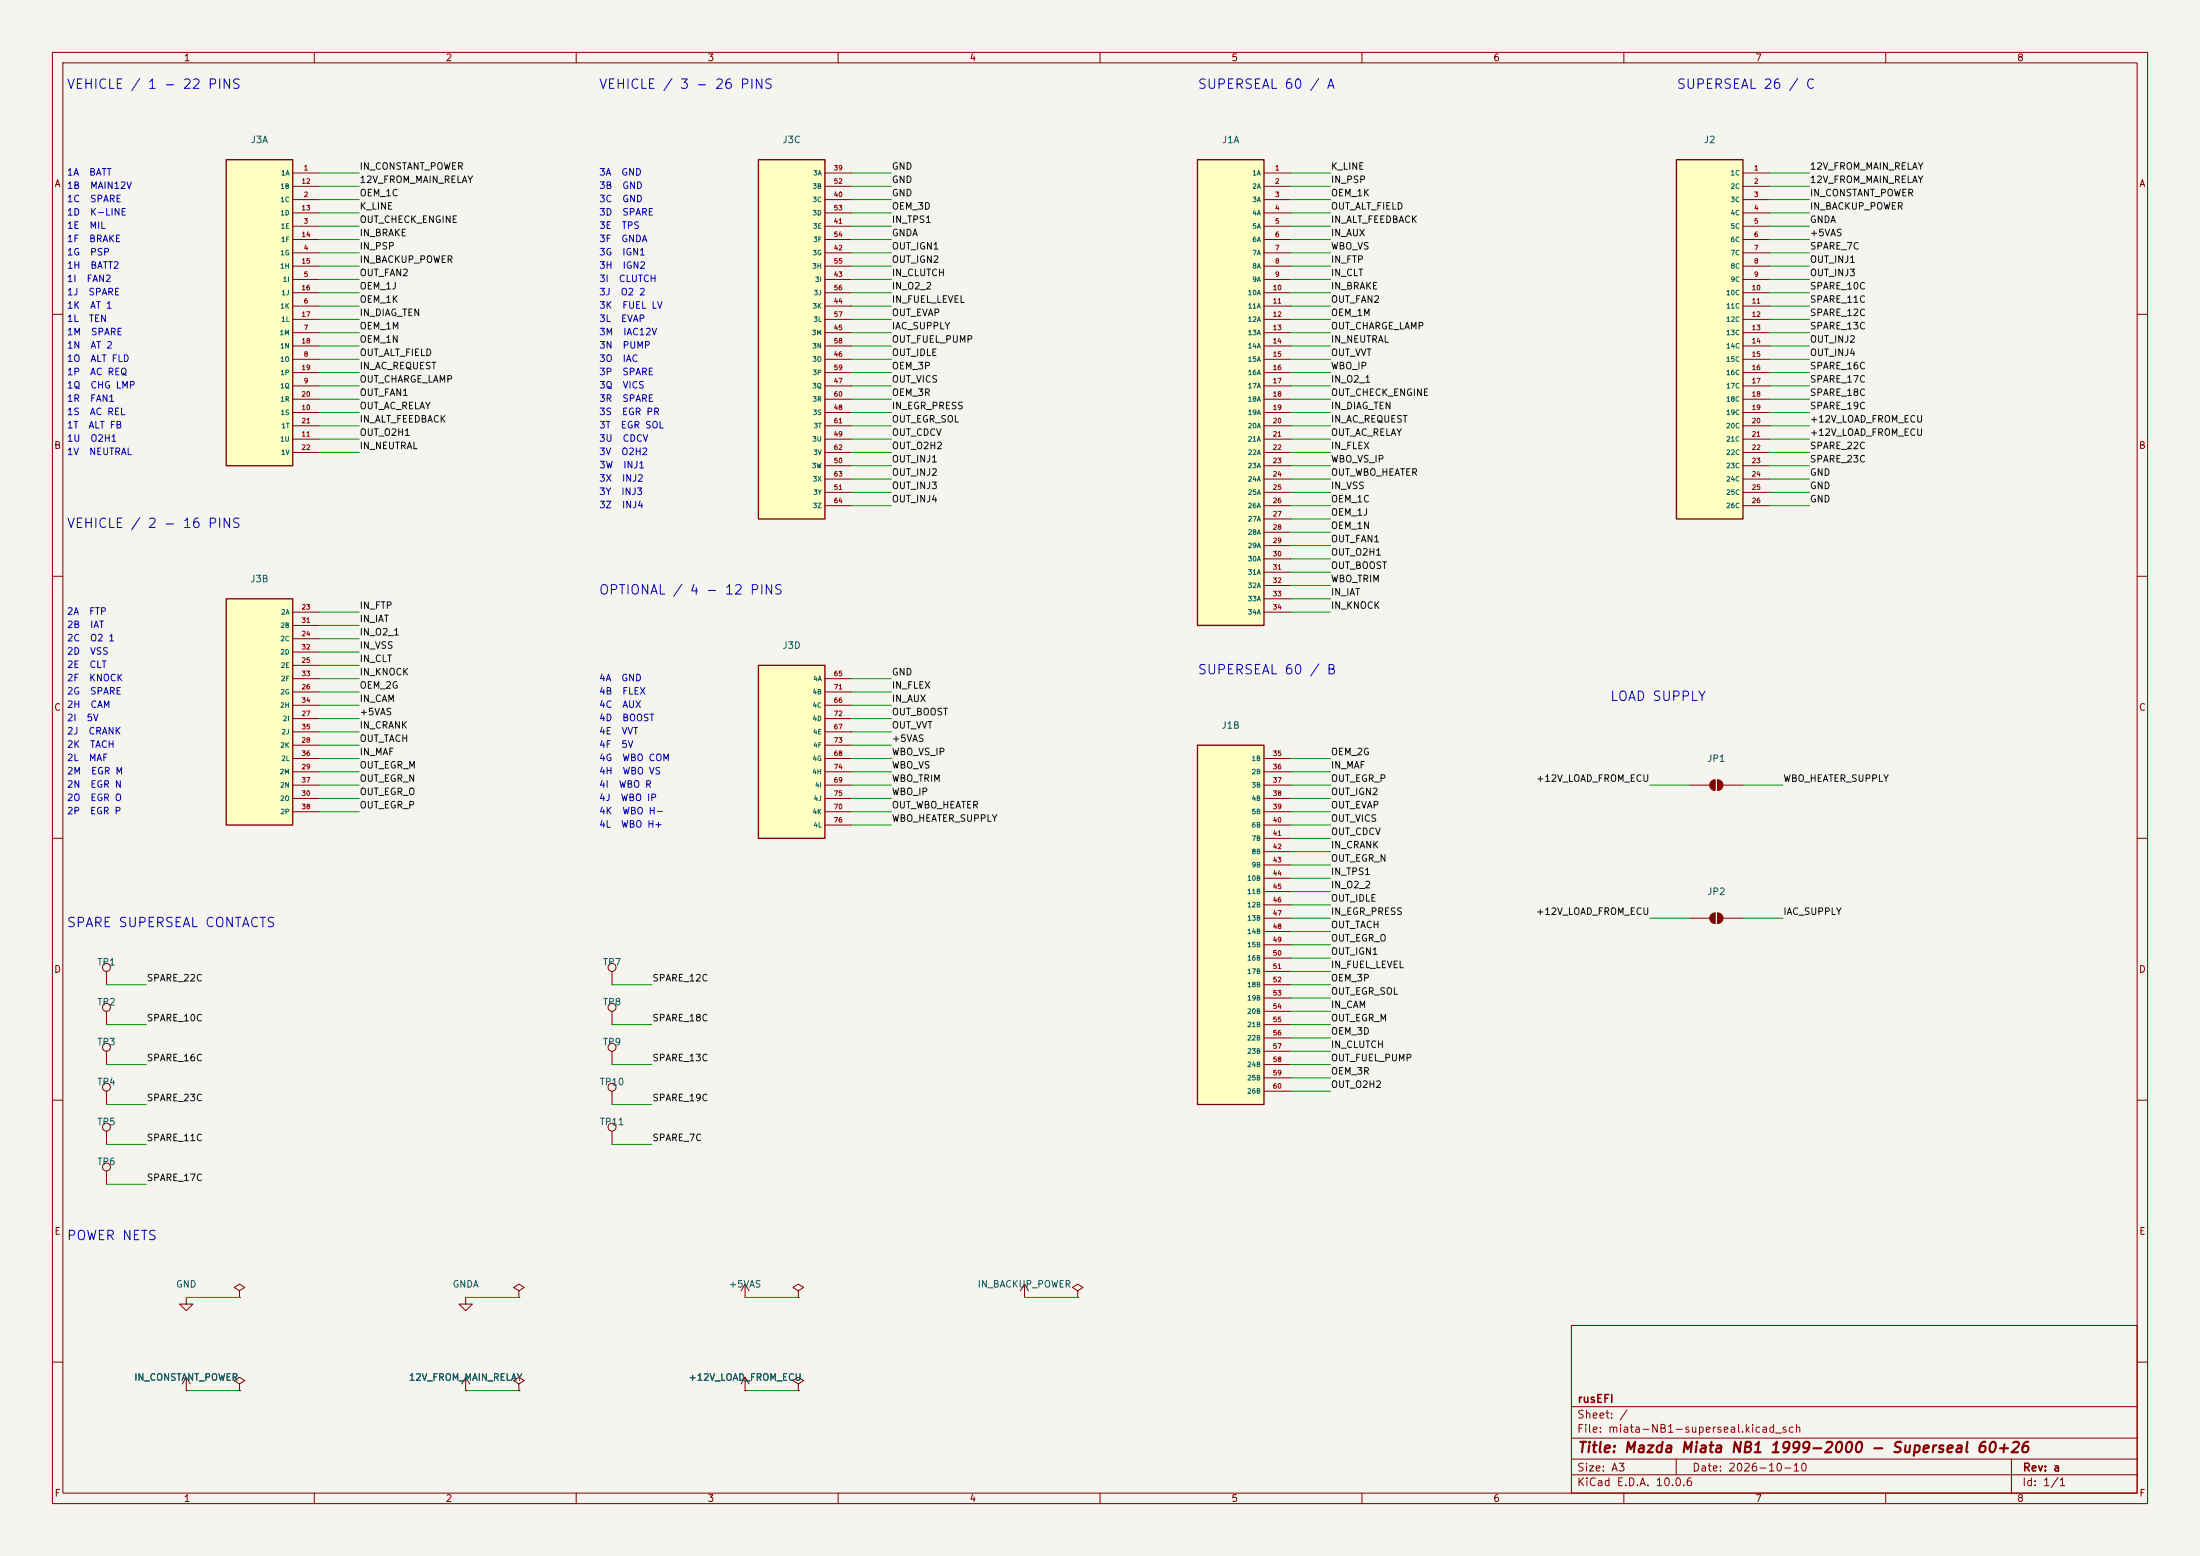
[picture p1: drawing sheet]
<svg xmlns="http://www.w3.org/2000/svg" width="420mm" height="297mm" viewBox="0 0 420 297" stroke-linecap="round" stroke-linejoin="round" font-family="sans-serif">
<path d="M0 0h420v297h-420z" fill="#f5f4ef" stroke="#f5f4ef" stroke-width=".19"/>
<g fill="none" stroke="#840000" stroke-width=".19">
<path d="M10 10h400v277h-400zM12 12h396v273h-396zM60 10v2M110 10v2M160 10v2M210 10v2M260 10v2M310 10v2M360 10v2M10 60h2M408 60h2M10 110h2"/>
<path d="M408 110h2M10 160h2M408 160h2M116.8 193v2.6M10 210h2M116.8 200.7v2.5M116.8 208.3v2.5M408 210h2M300 253h108v32h-108zM10 260h2M152.4 264.2l1-.7-1-.6-1 .6 1 .7v1.2M152.4 265.4h.1"/>
<path d="M300 278.5h108M300 274.5h108M300 268.5h108M320 278.5v3M384 278.5v6.5M408 260h2M60 285v2M110 285v2M160 285v2M210 285v2M260 285v2M300 281.5h108"/>
<path d="M310 285v2M360 285v2"/>
<circle cx="116.8" cy="199.9" r=".76"/>
<circle cx="116.8" cy="192.3" r=".76"/>
<circle cx="116.8" cy="207.5" r=".76"/>
</g>
<path d="M144.8 30.5h12.7v68.6h-12.7z" fill="#ffffc2"/>
<path d="M144.8 30.5h12.7v68.6h-12.7z" fill="none" stroke="#840000" stroke-width=".25"/>
<g fill="none" stroke="#840000" stroke-width=".19">
<path d="M157.5 33h5.1M157.5 38.1h5.1M157.5 35.6h5.1M157.5 43.2h5.1M157.5 48.3h5.1M157.5 53.3h5.1M157.5 58.4h5.1M157.5 40.6h5.1M157.5 45.7h5.1M157.5 50.8h5.1M157.5 55.9h5.1M157.5 63.5h5.1"/>
<path d="M157.5 68.6h5.1M157.5 73.7h5.1M157.5 78.7h5.1M157.5 61h5.1M157.5 66h5.1M157.5 71.1h5.1M157.5 76.2h5.1M157.5 83.8h5.1M157.5 88.9h5.1M157.5 94h5.1M157.5 81.3h5.1M157.5 86.4h5.1"/>
<path d="M157.5 91.4h5.1M157.5 96.5h5.1M88.9 247.6v1.3h1.3l-1.3 1.3-1.3-1.3h1.3M88.9 247.6h.1M99.1 246.4l1-.7-1-.6-1.1 .6 1.1 .7v1.2M99.1 247.6h.1"/>
</g>
<path d="M320 30.5h12.7v68.6h-12.7z" fill="#ffffc2"/>
<path d="M320 30.5h12.7v68.6h-12.7z" fill="none" stroke="#840000" stroke-width=".25"/>
<g fill="none" stroke="#840000" stroke-width=".19">
<path d="M332.7 33h5.1M332.7 35.6h5.1M332.7 38.1h5.1M332.7 40.6h5.1M332.7 43.2h5.1M332.7 45.7h5.1M332.7 48.3h5.1M332.7 50.8h5.1M332.7 53.3h5.1M332.7 55.9h5.1M332.7 58.4h5.1M332.7 61h5.1"/>
<path d="M332.7 63.5h5.1M332.7 66h5.1M332.7 68.6h5.1M332.7 71.1h5.1M332.7 73.7h5.1M332.7 76.2h5.1M332.7 78.7h5.1M332.7 81.3h5.1M332.7 83.8h5.1M332.7 86.4h5.1M332.7 88.9h5.1M332.7 91.4h5.1"/>
<path d="M332.7 94h5.1M332.7 96.5h5.1M322.6 175.3h3.8M327.4 174.2v2.1M327.9 174.2v2.1M328.9 175.3h3.8"/>
</g>
<g fill="#840000" stroke="#840000" stroke-width=".19">
<path d="M326.7 174.5l.7-.3v2.1a1.02 1.02 0 0 1-.9-.7 1.02 1.02 0 0 1 .2-1.1z"/>
<path d="M327.9 174.2a1.02 1.02 0 0 1 1 1.1 1.02 1.02 0 0 1-1 1z"/>
</g>
<path d="M228.6 142.2h12.7v68.6h-12.7z" fill="#ffffc2"/>
<path d="M228.6 142.2h12.7v68.6h-12.7z" fill="none" stroke="#840000" stroke-width=".25"/>
<g fill="none" stroke="#840000" stroke-width=".19">
<path d="M241.3 144.8h5.1M241.3 147.3h5.1M241.3 149.9h5.1M241.3 152.4h5.1M241.3 154.9h5.1M241.3 157.5h5.1M241.3 160h5.1M241.3 162.6h5.1M241.3 165.1h5.1M241.3 167.6h5.1M241.3 170.2h5.1M241.3 172.7h5.1"/>
<path d="M241.3 175.3h5.1M241.3 177.8h5.1M116.8 185.4v2.6M241.3 180.3h5.1M241.3 182.9h5.1M241.3 185.4h5.1M241.3 188h5.1M241.3 190.5h5.1M241.3 193h5.1M241.3 195.6h5.1M241.3 198.1h5.1M241.3 200.7h5.1"/>
<path d="M241.3 203.2h5.1M241.3 205.7h5.1M241.3 208.3h5.1M142.2 247.6h.1M142.2 245.1l-.7 1.3M142.2 245.1l.8 1.3M142.2 245.1v2.5"/>
<circle cx="116.8" cy="184.7" r=".76"/>
</g>
<path d="M43.2 114.3h12.7v43.2h-12.7z" fill="#ffffc2"/>
<path d="M43.2 114.3h12.7v43.2h-12.7z" fill="none" stroke="#840000" stroke-width=".25"/>
<g fill="none" stroke="#840000" stroke-width=".19">
<path d="M55.9 116.8h5.1M55.9 119.4h5.1M55.9 121.9h5.1M55.9 127h5.1M55.9 132.1h5.1M55.9 137.2h5.1M55.9 124.5h5.1M55.9 129.5h5.1M55.9 134.6h5.1M55.9 139.7h5.1M55.9 142.2h5.1M55.9 147.3h5.1"/>
<path d="M55.9 152.4h5.1M55.9 144.8h5.1M55.9 149.9h5.1M55.9 154.9h5.1"/>
</g>
<path d="M228.6 30.5h12.7v88.9h-12.7z" fill="#ffffc2"/>
<path d="M228.6 30.5h12.7v88.9h-12.7z" fill="none" stroke="#840000" stroke-width=".25"/>
<g fill="none" stroke="#840000" stroke-width=".19">
<path d="M241.3 33h5.1M241.3 35.6h5.1M241.3 38.1h5.1M241.3 40.6h5.1M241.3 43.2h5.1M241.3 45.7h5.1M241.3 48.3h5.1M241.3 50.8h5.1M241.3 53.3h5.1M241.3 55.9h5.1M241.3 58.4h5.1M241.3 61h5.1"/>
<path d="M241.3 63.5h5.1M241.3 66h5.1M241.3 68.6h5.1M241.3 71.1h5.1M241.3 73.7h5.1M241.3 76.2h5.1M241.3 78.7h5.1M241.3 81.3h5.1M241.3 83.8h5.1M241.3 86.4h5.1M241.3 88.9h5.1M241.3 91.4h5.1"/>
<path d="M241.3 94h5.1M241.3 96.5h5.1M241.3 99.1h5.1M241.3 101.6h5.1M241.3 104.1h5.1M241.3 106.7h5.1M241.3 109.2h5.1M241.3 111.8h5.1M241.3 114.3h5.1M241.3 116.8h5.1M20.3 185.4v2.6M20.3 223.5v2.6"/>
<path d="M35.6 247.6v1.3h1.2l-1.2 1.3-1.3-1.3h1.3M35.6 247.6h.1M45.7 246.4l1-.7-1-.6-1 .6 1 .7v1.2M45.7 247.6h.1M152.4 246.4l1-.7-1-.6-1 .6 1 .7v1.2M152.4 247.6h.1M195.6 247.6h.1M195.6 245.1l-.8 1.3M195.6 245.1l.7 1.3M195.6 245.1v2.5M205.7 246.4l1.1-.7-1.1-.6-1 .6 1 .7v1.2M205.7 247.6h.1"/>
<path d="M35.6 265.4h.1M35.6 262.9l-.8 1.3M35.6 262.9l.7 1.3M35.6 262.9v2.5M45.7 264.2l1-.7-1-.6-1 .6 1 .7v1.2M45.7 265.4h.1M88.9 265.4h.1M88.9 262.9l-.8 1.3M88.9 262.9l.8 1.3M88.9 262.9v2.5M99.1 264.2l1-.7-1-.6-1.1 .6 1.1 .7v1.2M99.1 265.4h.1"/>
<path d="M142.2 265.4h.1M142.2 262.9l-.7 1.3M142.2 262.9l.8 1.3M142.2 262.9v2.5"/>
<circle cx="20.3" cy="184.7" r=".76"/>
<circle cx="20.3" cy="222.8" r=".76"/>
</g>
<path d="M144.8 127h12.7v33h-12.7z" fill="#ffffc2"/>
<path d="M144.8 127h12.7v33h-12.7z" fill="none" stroke="#840000" stroke-width=".25"/>
<g fill="none" stroke="#840000" stroke-width=".19">
<path d="M157.5 129.5h5.1M157.5 134.6h5.1M157.5 139.7h5.1M157.5 132.1h5.1M157.5 137.2h5.1M157.5 144.8h5.1M157.5 149.9h5.1M157.5 154.9h5.1M157.5 142.2h5.1M157.5 147.3h5.1M157.5 152.4h5.1M157.5 157.5h5.1"/>
<path d="M322.6 149.9h3.8M327.4 148.8v2.1M327.9 148.8v2.1M328.9 149.9h3.8"/>
</g>
<g fill="#840000" stroke="#840000" stroke-width=".19">
<path d="M326.7 149.1l.7-.3v2.1a1.02 1.02 0 0 1-.9-.7 1.02 1.02 0 0 1 .2-1.1z"/>
<path d="M327.9 148.8a1.02 1.02 0 0 1 1 1.1 1.02 1.02 0 0 1-1 1z"/>
</g>
<path d="M43.2 30.5h12.7v58.4h-12.7z" fill="#ffffc2"/>
<path d="M43.2 30.5h12.7v58.4h-12.7z" fill="none" stroke="#840000" stroke-width=".25"/>
<g fill="none" stroke="#840000" stroke-width=".19">
<path d="M55.9 33h5.1M55.9 38.1h5.1M55.9 35.6h5.1M55.9 43.2h5.1M55.9 48.3h5.1M55.9 53.3h5.1M55.9 58.4h5.1M55.9 40.6h5.1M55.9 45.7h5.1M55.9 50.8h5.1M55.9 55.9h5.1M55.9 63.5h5.1"/>
<path d="M55.9 68.6h5.1M55.9 73.7h5.1M55.9 78.7h5.1M55.9 61h5.1M55.9 66h5.1M55.9 71.1h5.1M55.9 76.2h5.1M55.9 83.8h5.1M55.9 81.3h5.1M55.9 86.4h5.1M20.3 193v2.6M20.3 200.7v2.5"/>
<path d="M20.3 208.3v2.5M20.3 215.9v2.5M116.8 215.9v2.5M35.6 265.4h.1M45.7 265.4h.1M88.9 265.4h.1M99.1 265.4h.1M142.2 265.4h.1M152.4 265.4h.1"/>
<circle cx="20.3" cy="192.3" r=".76"/>
<circle cx="20.3" cy="199.9" r=".76"/>
<circle cx="20.3" cy="215.1" r=".76"/>
<circle cx="20.3" cy="207.5" r=".76"/>
<circle cx="116.8" cy="215.1" r=".76"/>
</g>
<g fill="none" stroke="#009600" stroke-width=".19">
<path d="M61 38.1h7.6M61 33h7.6M61 35.6h7.6M162.6 38.1h7.6M162.6 33h7.6M162.6 35.6h7.6M246.4 38.1h7.6M246.4 33h7.6M246.4 35.6h7.6M337.8 38.1h7.6M337.8 33h7.6M337.8 35.6h7.6"/>
<path d="M61 53.3h7.6M61 55.9h7.6M61 58.4h7.6M61 40.6h7.6M61 43.2h7.6M61 45.7h7.6M61 48.3h7.6M61 50.8h7.6M162.6 53.3h7.6M162.6 55.9h7.6M162.6 58.4h7.6M162.6 40.6h7.6"/>
<path d="M162.6 43.2h7.6M162.6 45.7h7.6M162.6 48.3h7.6M162.6 50.8h7.6M246.4 53.3h7.6M246.4 55.9h7.6M246.4 58.4h7.6M246.4 40.6h7.6M246.4 43.2h7.6M246.4 45.7h7.6M246.4 48.3h7.6M246.4 50.8h7.6"/>
<path d="M337.8 53.3h7.6M337.8 55.9h7.6M337.8 58.4h7.6M337.8 40.6h7.6M337.8 43.2h7.6M337.8 45.7h7.6M337.8 48.3h7.6M337.8 50.8h7.6M61 61h7.6M61 63.5h7.6M61 66h7.6M61 68.6h7.6"/>
<path d="M61 71.1h7.6M61 73.7h7.6M61 76.2h7.6M61 78.7h7.6M162.6 61h7.6M162.6 63.5h7.6M162.6 66h7.6M162.6 68.6h7.6M162.6 71.1h7.6M162.6 73.7h7.6M162.6 76.2h7.6M162.6 78.7h7.6"/>
<path d="M246.4 61h7.6M246.4 63.5h7.6M246.4 66h7.6M246.4 68.6h7.6M246.4 71.1h7.6M246.4 73.7h7.6M246.4 76.2h7.6M246.4 78.7h7.6M337.8 61h7.6M337.8 63.5h7.6M337.8 66h7.6M337.8 68.6h7.6"/>
<path d="M337.8 71.1h7.6M337.8 73.7h7.6M337.8 76.2h7.6M337.8 78.7h7.6M61 81.3h7.6M61 83.8h7.6M61 86.4h7.6M162.6 81.3h7.6M162.6 83.8h7.6M162.6 86.4h7.6M162.6 96.5h7.6M162.6 94h7.6"/>
<path d="M162.6 91.4h7.6M162.6 88.9h7.6M246.4 81.3h7.6M246.4 83.8h7.6M246.4 86.4h7.6M246.4 99.1h7.6M246.4 96.5h7.6M246.4 94h7.6M246.4 91.4h7.6M246.4 88.9h7.6M337.8 81.3h7.6M337.8 83.8h7.6"/>
<path d="M337.8 86.4h7.6M337.8 96.5h7.6M337.8 94h7.6M337.8 91.4h7.6M337.8 88.9h7.6M61 116.8h7.6M61 119.4h7.6M246.4 104.1h7.6M246.4 101.6h7.6M246.4 116.8h7.6M246.4 114.3h7.6M246.4 111.8h7.6"/>
<path d="M246.4 109.2h7.6M246.4 106.7h7.6M61 129.5h7.6M61 139.7h7.6M61 137.2h7.6M61 134.6h7.6M61 132.1h7.6M61 124.5h7.6M61 121.9h7.6M61 127h7.6M162.6 129.5h7.6M162.6 139.7h7.6"/>
<path d="M162.6 137.2h7.6M162.6 134.6h7.6M162.6 132.1h7.6M61 152.4h7.6M61 154.9h7.6M61 149.9h7.6M61 142.2h7.6M61 144.8h7.6M61 147.3h7.6M162.6 157.5h7.6M162.6 152.4h7.6M162.6 154.9h7.6"/>
<path d="M162.6 149.9h7.6M162.6 142.2h7.6M162.6 144.8h7.6M162.6 147.3h7.6M246.4 157.5h7.6M246.4 152.4h7.6M246.4 154.9h7.6M246.4 149.9h7.6M246.4 144.8h7.6M246.4 147.3h7.6M315 149.9h7.6M332.7 149.9h7.7"/>
<path d="M246.4 175.3h7.6M246.4 170.2h7.6M246.4 167.6h7.6M246.4 165.1h7.6M246.4 160h7.6M246.4 177.8h7.6M246.4 172.7h7.6M246.4 162.6h7.6M315 175.3h7.6M332.7 175.3h7.7M20.3 195.6h7.6M20.3 188h7.6"/>
<path d="M116.8 195.6h7.7M116.8 188h7.7M246.4 195.6h7.6M246.4 193h7.6M246.4 198.1h7.6M246.4 180.3h7.6M246.4 188h7.6M246.4 182.9h7.6M246.4 185.4h7.6M246.4 190.5h7.6M20.3 203.2h7.6M20.3 210.8h7.6"/>
<path d="M20.3 218.4h7.6M116.8 203.2h7.7M116.8 210.8h7.7M116.8 218.4h7.7M246.4 203.2h7.6M246.4 200.7h7.6M246.4 205.7h7.6M246.4 208.3h7.6M20.3 226.1h7.6M35.6 247.6h10.1M88.9 247.6h10.2M142.2 247.6h10.2"/>
<path d="M195.6 247.6h10.1M35.6 265.4h10.1M88.9 265.4h10.2M142.2 265.4h10.2"/>
</g>
<text font-size="2" fill="#840000" x="301" y="277.8">Title: Mazda Miata NB1 1999-2000 - Superseal 60+26</text>
<g font-size="1.8" fill="#0000c2">
<text x="12.6" y="17.4">VEHICLE / 1 - 22 PINS</text>
<text x="114.2" y="17.4">VEHICLE / 3 - 26 PINS</text>
<text x="228.5" y="17.4">SUPERSEAL 60 / A</text>
<text x="320" y="17.4">SUPERSEAL 26 / C</text>
<text x="12.6" y="101.2">VEHICLE / 2 - 16 PINS</text>
<text x="114.2" y="113.9">OPTIONAL / 4 - 12 PINS</text>
<text x="228.5" y="129.2">SUPERSEAL 60 / B</text>
<text x="307.3" y="134.3">LOAD SUPPLY</text>
<text x="12.6" y="177.4">SPARE SUPERSEAL CONTACTS</text>
<text x="12.6" y="237.2">POWER NETS</text>
</g>
<g font-size="1.5" fill="#840000">
<text x="301" y="268.1">rusEFI</text>
<text x="300.9" y="273.8">File: miata-NB1-superseal.kicad_sch</text>
<text x="300.9" y="271.1">Sheet: /</text>
<text x="300.9" y="281.2">Size: A3</text>
<text x="322.9" y="281.2">Date: 2026-10-10</text>
<text x="386" y="281.2">Rev: a</text>
<text x="300.9" y="284">KiCad E.D.A. 10.0.6</text>
<text x="385.9" y="284">Id: 1/1</text>
</g>
<g font-size="1.3" fill="#840000">
<text x="35" y="12">1</text>
<text x="85" y="12">2</text>
<text x="135" y="12">3</text>
<text x="185" y="12">4</text>
<text x="235" y="12">5</text>
<text x="285" y="12">6</text>
<text x="335" y="12">7</text>
<text x="385" y="12">8</text>
<text x="10.3" y="36">A</text>
<text x="408.3" y="36">A</text>
<text x="10.2" y="86">B</text>
<text x="408.2" y="86">B</text>
<text x="10.2" y="136">C</text>
<text x="408.2" y="136">C</text>
<text x="10.2" y="186">D</text>
<text x="408.2" y="186">D</text>
<text x="10.3" y="236">E</text>
<text x="408.3" y="236">E</text>
<text x="10.3" y="286">F</text>
<text x="35" y="287">1</text>
<text x="85" y="287">2</text>
<text x="135" y="287">3</text>
<text x="185" y="287">4</text>
<text x="235" y="287">5</text>
<text x="285" y="287">6</text>
<text x="335" y="287">7</text>
<text x="385" y="287">8</text>
<text x="408.3" y="286">F</text>
</g>
<g font-size="1.3" fill="#006464">
<text x="47.8" y="27.6">J3A</text>
<text x="149.3" y="27.6">J3C</text>
<text x="233.2" y="27.6">J1A</text>
<text x="325.2" y="27.6">J2</text>
<text x="47.7" y="111.5">J3B</text>
<text x="149.3" y="124.2">J3D</text>
<text x="233.1" y="139.4">J1B</text>
<text x="325.8" y="145.7">JP1</text>
<text x="325.8" y="171.1">JP2</text>
<text x="18.5" y="184.6">TP1</text>
<text x="115" y="184.6">TP7</text>
<text x="18.5" y="192.2">TP2</text>
<text x="115" y="192.2">TP8</text>
<text x="18.5" y="199.8">TP3</text>
<text x="115" y="199.8">TP9</text>
<text x="18.5" y="207.5">TP4</text>
<text x="114.4" y="207.5">TP10</text>
<text x="18.5" y="215.1">TP5</text>
<text x="114.4" y="215.1">TP11</text>
<text x="18.5" y="222.7">TP6</text>
<text x="33.5" y="246.1">GND</text>
<text x="86.3" y="246.1">GNDA</text>
<text x="139" y="246.1">+5VAS</text>
<text x="186.5" y="246.1">IN_BACKUP_POWER</text>
<text x="25.5" y="263.9">IN_CONSTANT_POWER</text>
<text x="77.9" y="263.9">12V_FROM_MAIN_RELAY</text>
<text x="131.3" y="263.9">+12V_LOAD_FROM_ECU</text>
</g>
<g font-size="1.3" fill="#0000c2">
<text x="12.7" y="33.8">1A</text>
<text x="16.9" y="33.8">BATT</text>
<text x="114.3" y="33.8">3A</text>
<text x="118.5" y="33.8">GND</text>
<text x="12.7" y="36.4">1B</text>
<text x="12.7" y="38.9">1C</text>
<text x="12.7" y="41.4">1D</text>
<text x="17.1" y="36.4">MAIN12V</text>
<text x="17.1" y="38.9">SPARE</text>
<text x="17.1" y="41.4">K-LINE</text>
<text x="114.3" y="36.4">3B</text>
<text x="114.3" y="38.9">3C</text>
<text x="114.3" y="41.4">3D</text>
<text x="118.7" y="36.4">GND</text>
<text x="118.7" y="38.9">GND</text>
<text x="118.7" y="41.4">SPARE</text>
<text x="12.7" y="44">1E</text>
<text x="12.7" y="46.5">1F</text>
<text x="16.9" y="46.5">BRAKE</text>
<text x="17" y="44">MIL</text>
<text x="114.3" y="44">3E</text>
<text x="114.3" y="46.5">3F</text>
<text x="118.5" y="46.5">GNDA</text>
<text x="118.6" y="44">TPS</text>
<text x="12.7" y="49.1">1G</text>
<text x="12.7" y="51.6">1H</text>
<text x="17.1" y="49.1">PSP</text>
<text x="17.1" y="51.6">BATT2</text>
<text x="114.3" y="49.1">3G</text>
<text x="114.3" y="51.6">3H</text>
<text x="118.7" y="49.1">IGN1</text>
<text x="118.7" y="51.6">IGN2</text>
<text x="12.7" y="54.1">1I</text>
<text x="12.7" y="56.7">1J</text>
<text x="12.7" y="59.2">1K</text>
<text x="16.4" y="54.1">FAN2</text>
<text x="16.8" y="56.7">SPARE</text>
<text x="17.1" y="59.2">AT 1</text>
<text x="114.3" y="54.1">3I</text>
<text x="114.3" y="56.7">3J</text>
<text x="114.3" y="59.2">3K</text>
<text x="118" y="54.1">CLUTCH</text>
<text x="118.4" y="56.7">O2 2</text>
<text x="118.7" y="59.2">FUEL LV</text>
<text x="12.7" y="61.8">1L</text>
<text x="12.7" y="64.3">1M</text>
<text x="16.8" y="61.8">TEN</text>
<text x="17.3" y="64.3">SPARE</text>
<text x="114.3" y="61.8">3L</text>
<text x="114.3" y="64.3">3M</text>
<text x="118.4" y="61.8">EVAP</text>
<text x="118.9" y="64.3">IAC12V</text>
<text x="12.7" y="66.8">1N</text>
<text x="12.7" y="69.4">1O</text>
<text x="12.7" y="71.9">1P</text>
<text x="17.1" y="71.9">AC REQ</text>
<text x="17.1" y="66.8">AT 2</text>
<text x="17.1" y="69.4">ALT FLD</text>
<text x="114.3" y="66.8">3N</text>
<text x="114.3" y="69.4">3O</text>
<text x="114.3" y="71.9">3P</text>
<text x="118.7" y="71.9">SPARE</text>
<text x="118.7" y="66.8">PUMP</text>
<text x="118.7" y="69.4">IAC</text>
<text x="12.7" y="74.5">1Q</text>
<text x="12.7" y="77">1R</text>
<text x="17.1" y="77">FAN1</text>
<text x="17.1" y="74.5">CHG LMP</text>
<text x="114.3" y="74.5">3Q</text>
<text x="114.3" y="77">3R</text>
<text x="118.7" y="77">SPARE</text>
<text x="118.7" y="74.5">VICS</text>
<text x="12.7" y="79.5">1S</text>
<text x="12.7" y="82.1">1T</text>
<text x="16.8" y="82.1">ALT FB</text>
<text x="17" y="79.5">AC REL</text>
<text x="114.3" y="79.5">3S</text>
<text x="114.3" y="82.1">3T</text>
<text x="118.4" y="82.1">EGR SOL</text>
<text x="118.6" y="79.5">EGR PR</text>
<text x="12.7" y="84.6">1U</text>
<text x="12.7" y="87.2">1V</text>
<text x="16.9" y="87.2">NEUTRAL</text>
<text x="17.1" y="84.6">O2H1</text>
<text x="114.3" y="84.6">3U</text>
<text x="114.3" y="87.2">3V</text>
<text x="114.3" y="89.7">3W</text>
<text x="118.5" y="87.2">O2H2</text>
<text x="118.7" y="84.6">CDCV</text>
<text x="118.9" y="89.7">INJ1</text>
<text x="114.3" y="92.2">3X</text>
<text x="114.3" y="94.8">3Y</text>
<text x="118.5" y="94.8">INJ3</text>
<text x="118.6" y="92.2">INJ2</text>
<text x="114.3" y="97.3">3Z</text>
<text x="118.6" y="97.3">INJ4</text>
<text x="12.7" y="117.6">2A</text>
<text x="16.9" y="117.6">FTP</text>
<text x="12.7" y="120.2">2B</text>
<text x="12.7" y="122.7">2C</text>
<text x="12.7" y="125.3">2D</text>
<text x="17.1" y="120.2">IAT</text>
<text x="17.1" y="122.7">O2 1</text>
<text x="17.1" y="125.3">VSS</text>
<text x="12.7" y="127.8">2E</text>
<text x="12.7" y="130.3">2F</text>
<text x="16.9" y="130.3">KNOCK</text>
<text x="17" y="127.8">CLT</text>
<text x="114.3" y="130.3">4A</text>
<text x="118.5" y="130.3">GND</text>
<text x="12.7" y="132.9">2G</text>
<text x="12.7" y="135.4">2H</text>
<text x="12.7" y="138">2I</text>
<text x="16.4" y="138">5V</text>
<text x="17.1" y="132.9">SPARE</text>
<text x="17.1" y="135.4">CAM</text>
<text x="114.3" y="135.4">4C</text>
<text x="114.3" y="138">4D</text>
<text x="114.3" y="132.9">4B</text>
<text x="118.7" y="135.4">AUX</text>
<text x="118.7" y="138">BOOST</text>
<text x="118.7" y="132.9">FLEX</text>
<text x="12.7" y="140.5">2J</text>
<text x="12.7" y="143">2K</text>
<text x="16.8" y="140.5">CRANK</text>
<text x="17.1" y="143">TACH</text>
<text x="114.3" y="140.5">4E</text>
<text x="114.3" y="143">4F</text>
<text x="118.5" y="143">5V</text>
<text x="118.6" y="140.5">VVT</text>
<text x="12.7" y="145.6">2L</text>
<text x="12.7" y="148.1">2M</text>
<text x="16.8" y="145.6">MAF</text>
<text x="17.3" y="148.1">EGR M</text>
<text x="114.3" y="145.6">4G</text>
<text x="114.3" y="148.1">4H</text>
<text x="118.7" y="145.6">WBO COM</text>
<text x="118.7" y="148.1">WBO VS</text>
<text x="12.7" y="153.2">2O</text>
<text x="12.7" y="155.7">2P</text>
<text x="12.7" y="150.7">2N</text>
<text x="17.1" y="155.7">EGR P</text>
<text x="17.1" y="153.2">EGR O</text>
<text x="17.1" y="150.7">EGR N</text>
<text x="114.3" y="150.7">4I</text>
<text x="114.3" y="153.2">4J</text>
<text x="114.3" y="155.7">4K</text>
<text x="118" y="150.7">WBO R</text>
<text x="118.4" y="153.2">WBO IP</text>
<text x="118.7" y="155.7">WBO H-</text>
<text x="114.3" y="158.3">4L</text>
<text x="118.4" y="158.3">WBO H+</text>
</g>
<g font-size="1.3" fill="#0f0f0f">
<text x="68.6" y="32.7">IN_CONSTANT_POWER</text>
<text x="68.6" y="35.2">12V_FROM_MAIN_RELAY</text>
<text x="170.2" y="32.7">GND</text>
<text x="170.2" y="35.2">GND</text>
<text x="254" y="32.7">K_LINE</text>
<text x="254" y="35.2">IN_PSP</text>
<text x="345.4" y="32.7">12V_FROM_MAIN_RELAY</text>
<text x="345.4" y="35.2">12V_FROM_MAIN_RELAY</text>
<text x="68.6" y="37.8">OEM_1C</text>
<text x="68.6" y="40.3">K_LINE</text>
<text x="170.2" y="37.8">GND</text>
<text x="170.2" y="40.3">OEM_3D</text>
<text x="254" y="37.8">OEM_1K</text>
<text x="254" y="40.3">OUT_ALT_FIELD</text>
<text x="345.4" y="37.8">IN_CONSTANT_POWER</text>
<text x="345.4" y="40.3">IN_BACKUP_POWER</text>
<text x="68.6" y="45.4">IN_BRAKE</text>
<text x="68.6" y="47.9">IN_PSP</text>
<text x="68.6" y="42.9">OUT_CHECK_ENGINE</text>
<text x="170.2" y="45.4">GNDA</text>
<text x="170.2" y="47.9">OUT_IGN1</text>
<text x="170.2" y="42.9">IN_TPS1</text>
<text x="254" y="42.9">IN_ALT_FEEDBACK</text>
<text x="254" y="45.4">IN_AUX</text>
<text x="254" y="47.9">WBO_VS</text>
<text x="345.4" y="42.9">GNDA</text>
<text x="345.4" y="45.4">+5VAS</text>
<text x="345.4" y="47.9">SPARE_7C</text>
<text x="68.6" y="53">OUT_FAN2</text>
<text x="68.6" y="50.5">IN_BACKUP_POWER</text>
<text x="170.2" y="50.5">OUT_IGN2</text>
<text x="170.2" y="53">IN_CLUTCH</text>
<text x="254" y="50.5">IN_FTP</text>
<text x="254" y="53">IN_CLT</text>
<text x="345.4" y="50.5">OUT_INJ1</text>
<text x="345.4" y="53">OUT_INJ3</text>
<text x="68.6" y="58.1">OEM_1K</text>
<text x="68.6" y="55.6">OEM_1J</text>
<text x="170.2" y="55.6">IN_O2_2</text>
<text x="170.2" y="58.1">IN_FUEL_LEVEL</text>
<text x="254" y="55.6">IN_BRAKE</text>
<text x="254" y="58.1">OUT_FAN2</text>
<text x="345.4" y="55.6">SPARE_10C</text>
<text x="345.4" y="58.1">SPARE_11C</text>
<text x="68.6" y="60.6">IN_DIAG_TEN</text>
<text x="68.6" y="63.2">OEM_1M</text>
<text x="68.6" y="65.7">OEM_1N</text>
<text x="170.2" y="60.6">OUT_EVAP</text>
<text x="170.2" y="63.2">IAC_SUPPLY</text>
<text x="170.2" y="65.7">OUT_FUEL_PUMP</text>
<text x="254" y="60.6">OEM_1M</text>
<text x="254" y="63.2">OUT_CHARGE_LAMP</text>
<text x="254" y="65.7">IN_NEUTRAL</text>
<text x="345.4" y="60.6">SPARE_12C</text>
<text x="345.4" y="63.2">SPARE_13C</text>
<text x="345.4" y="65.7">OUT_INJ2</text>
<text x="68.6" y="68.3">OUT_ALT_FIELD</text>
<text x="68.6" y="70.8">IN_AC_REQUEST</text>
<text x="170.2" y="68.3">OUT_IDLE</text>
<text x="170.2" y="70.8">OEM_3P</text>
<text x="254" y="68.3">OUT_VVT</text>
<text x="254" y="70.8">WBO_IP</text>
<text x="345.4" y="68.3">OUT_INJ4</text>
<text x="345.4" y="70.8">SPARE_16C</text>
<text x="68.6" y="73.3">OUT_CHARGE_LAMP</text>
<text x="68.6" y="75.9">OUT_FAN1</text>
<text x="170.2" y="73.3">OUT_VICS</text>
<text x="170.2" y="75.9">OEM_3R</text>
<text x="254" y="73.3">IN_O2_1</text>
<text x="254" y="75.9">OUT_CHECK_ENGINE</text>
<text x="345.4" y="73.3">SPARE_17C</text>
<text x="345.4" y="75.9">SPARE_18C</text>
<text x="68.6" y="78.4">OUT_AC_RELAY</text>
<text x="68.6" y="81">IN_ALT_FEEDBACK</text>
<text x="68.6" y="83.5">OUT_O2H1</text>
<text x="170.2" y="78.4">IN_EGR_PRESS</text>
<text x="170.2" y="81">OUT_EGR_SOL</text>
<text x="170.2" y="83.5">OUT_CDCV</text>
<text x="254" y="81">IN_AC_REQUEST</text>
<text x="254" y="83.5">OUT_AC_RELAY</text>
<text x="254" y="78.4">IN_DIAG_TEN</text>
<text x="345.4" y="78.4">SPARE_19C</text>
<text x="345.4" y="81">+12V_LOAD_FROM_ECU</text>
<text x="345.4" y="83.5">+12V_LOAD_FROM_ECU</text>
<text x="68.6" y="86">IN_NEUTRAL</text>
<text x="170.2" y="86">OUT_O2H2</text>
<text x="170.2" y="88.6">OUT_INJ1</text>
<text x="254" y="86">IN_FLEX</text>
<text x="254" y="88.6">WBO_VS_IP</text>
<text x="345.4" y="86">SPARE_22C</text>
<text x="345.4" y="88.6">SPARE_23C</text>
<text x="170.2" y="91.1">OUT_INJ2</text>
<text x="170.2" y="93.7">OUT_INJ3</text>
<text x="254" y="91.1">OUT_WBO_HEATER</text>
<text x="254" y="93.7">IN_VSS</text>
<text x="345.4" y="91.1">GND</text>
<text x="345.4" y="93.7">GND</text>
<text x="170.2" y="96.2">OUT_INJ4</text>
<text x="254" y="96.2">OEM_1C</text>
<text x="254" y="98.7">OEM_1J</text>
<text x="254" y="101.3">OEM_1N</text>
<text x="345.4" y="96.2">GND</text>
<text x="254" y="103.8">OUT_FAN1</text>
<text x="254" y="106.4">OUT_O2H1</text>
<text x="254" y="108.9">OUT_BOOST</text>
<text x="254" y="111.4">WBO_TRIM</text>
<text x="254" y="114">IN_IAT</text>
<text x="68.6" y="116.5">IN_FTP</text>
<text x="68.6" y="119.1">IN_IAT</text>
<text x="254" y="116.5">IN_KNOCK</text>
<text x="68.6" y="121.6">IN_O2_1</text>
<text x="68.6" y="124.1">IN_VSS</text>
<text x="68.6" y="129.2">IN_KNOCK</text>
<text x="68.6" y="126.7">IN_CLT</text>
<text x="68.6" y="131.8">OEM_2G</text>
<text x="170.2" y="129.2">GND</text>
<text x="170.2" y="131.8">IN_FLEX</text>
<text x="68.6" y="134.3">IN_CAM</text>
<text x="68.6" y="136.8">+5VAS</text>
<text x="170.2" y="134.3">IN_AUX</text>
<text x="170.2" y="136.8">OUT_BOOST</text>
<text x="68.6" y="139.4">IN_CRANK</text>
<text x="68.6" y="141.9">OUT_TACH</text>
<text x="170.2" y="139.4">OUT_VVT</text>
<text x="170.2" y="141.9">+5VAS</text>
<text x="68.6" y="144.5">IN_MAF</text>
<text x="68.6" y="147">OUT_EGR_M</text>
<text x="68.6" y="149.5">OUT_EGR_N</text>
<text x="170.2" y="144.5">WBO_VS_IP</text>
<text x="170.2" y="147">WBO_VS</text>
<text x="170.2" y="149.5">WBO_TRIM</text>
<text x="254" y="144.5">OEM_2G</text>
<text x="254" y="147">IN_MAF</text>
<text x="254" y="149.5">OUT_EGR_P</text>
<text x="293.1" y="149.5">+12V_LOAD_FROM_ECU</text>
<text x="340.3" y="149.5">WBO_HEATER_SUPPLY</text>
<text x="68.6" y="152.1">OUT_EGR_O</text>
<text x="68.6" y="154.6">OUT_EGR_P</text>
<text x="170.2" y="152.1">WBO_IP</text>
<text x="170.2" y="154.6">OUT_WBO_HEATER</text>
<text x="254" y="152.1">OUT_IGN2</text>
<text x="254" y="154.6">OUT_EVAP</text>
<text x="170.2" y="157.2">WBO_HEATER_SUPPLY</text>
<text x="254" y="157.2">OUT_VICS</text>
<text x="254" y="159.7">OUT_CDCV</text>
<text x="254" y="162.2">IN_CRANK</text>
<text x="254" y="164.8">OUT_EGR_N</text>
<text x="254" y="167.3">IN_TPS1</text>
<text x="254" y="169.9">IN_O2_2</text>
<text x="254" y="172.4">OUT_IDLE</text>
<text x="254" y="174.9">IN_EGR_PRESS</text>
<text x="254" y="177.5">OUT_TACH</text>
<text x="293.1" y="174.9">+12V_LOAD_FROM_ECU</text>
<text x="340.3" y="174.9">IAC_SUPPLY</text>
<text x="254" y="180">OUT_EGR_O</text>
<text x="254" y="182.6">OUT_IGN1</text>
<text x="254" y="185.1">IN_FUEL_LEVEL</text>
<text x="27.9" y="187.6">SPARE_22C</text>
<text x="124.4" y="187.6">SPARE_12C</text>
<text x="254" y="187.6">OEM_3P</text>
<text x="254" y="190.2">OUT_EGR_SOL</text>
<text x="27.9" y="195.3">SPARE_10C</text>
<text x="124.4" y="195.3">SPARE_18C</text>
<text x="254" y="192.7">IN_CAM</text>
<text x="254" y="195.3">OUT_EGR_M</text>
<text x="254" y="197.8">OEM_3D</text>
<text x="27.9" y="202.9">SPARE_16C</text>
<text x="124.4" y="202.9">SPARE_13C</text>
<text x="254" y="200.3">IN_CLUTCH</text>
<text x="254" y="202.9">OUT_FUEL_PUMP</text>
<text x="254" y="205.4">OEM_3R</text>
<text x="254" y="208">OUT_O2H2</text>
<text x="27.9" y="210.5">SPARE_23C</text>
<text x="124.4" y="210.5">SPARE_19C</text>
<text x="27.9" y="218.1">SPARE_11C</text>
<text x="124.4" y="218.1">SPARE_7C</text>
<text x="27.9" y="225.7">SPARE_17C</text>
</g>
<g font-size=".9" fill="#006464">
<text x="53.6" y="33.7">1A</text>
<text x="155.2" y="33.7">3A</text>
<text x="239" y="33.7">1A</text>
<text x="330.3" y="33.7">1C</text>
<text x="53.4" y="38.8">1C</text>
<text x="53.4" y="36.2">1B</text>
<text x="53.4" y="41.3">1D</text>
<text x="155" y="38.8">3C</text>
<text x="155" y="36.2">3B</text>
<text x="155" y="41.3">3D</text>
<text x="239" y="36.2">2A</text>
<text x="239" y="38.8">3A</text>
<text x="239" y="41.3">4A</text>
<text x="330.3" y="36.2">2C</text>
<text x="330.3" y="38.8">3C</text>
<text x="330.3" y="41.3">4C</text>
<text x="53.5" y="43.9">1E</text>
<text x="53.6" y="46.4">1F</text>
<text x="155.1" y="43.9">3E</text>
<text x="155.2" y="46.4">3F</text>
<text x="239" y="43.9">5A</text>
<text x="239" y="46.4">6A</text>
<text x="330.3" y="43.9">5C</text>
<text x="330.3" y="46.4">6C</text>
<text x="53.4" y="51.5">1H</text>
<text x="53.4" y="48.9">1G</text>
<text x="155" y="51.5">3H</text>
<text x="155" y="48.9">3G</text>
<text x="239" y="48.9">7A</text>
<text x="239" y="51.5">8A</text>
<text x="330.3" y="48.9">7C</text>
<text x="330.3" y="51.5">8C</text>
<text x="53.4" y="59.1">1K</text>
<text x="53.6" y="56.6">1J</text>
<text x="53.9" y="54">1I</text>
<text x="155" y="59.1">3K</text>
<text x="155.2" y="56.6">3J</text>
<text x="155.5" y="54">3I</text>
<text x="238.1" y="56.6">10A</text>
<text x="238.1" y="59.1">11A</text>
<text x="239" y="54">9A</text>
<text x="329.4" y="56.6">10C</text>
<text x="329.4" y="59.1">11C</text>
<text x="330.3" y="54">9C</text>
<text x="53.3" y="64.2">1M</text>
<text x="53.6" y="61.6">1L</text>
<text x="154.9" y="64.2">3M</text>
<text x="155.2" y="61.6">3L</text>
<text x="238.1" y="61.6">12A</text>
<text x="238.1" y="64.2">13A</text>
<text x="329.4" y="61.6">12C</text>
<text x="329.4" y="64.2">13C</text>
<text x="53.4" y="69.3">1O</text>
<text x="53.4" y="66.7">1N</text>
<text x="53.4" y="71.8">1P</text>
<text x="155" y="69.3">3O</text>
<text x="155" y="66.7">3N</text>
<text x="155" y="71.8">3P</text>
<text x="238.1" y="66.7">14A</text>
<text x="238.1" y="69.3">15A</text>
<text x="238.1" y="71.8">16A</text>
<text x="329.4" y="66.7">14C</text>
<text x="329.4" y="69.3">15C</text>
<text x="329.4" y="71.8">16C</text>
<text x="53.4" y="74.3">1Q</text>
<text x="53.4" y="76.9">1R</text>
<text x="155" y="74.3">3Q</text>
<text x="155" y="76.9">3R</text>
<text x="238.1" y="74.3">17A</text>
<text x="238.1" y="76.9">18A</text>
<text x="329.4" y="74.3">17C</text>
<text x="329.4" y="76.9">18C</text>
<text x="53.5" y="79.4">1S</text>
<text x="53.6" y="82">1T</text>
<text x="155.1" y="79.4">3S</text>
<text x="155.2" y="82">3T</text>
<text x="238.1" y="79.4">19A</text>
<text x="238.1" y="82">20A</text>
<text x="329.4" y="79.4">19C</text>
<text x="329.4" y="82">20C</text>
<text x="53.4" y="84.5">1U</text>
<text x="53.6" y="87">1V</text>
<text x="154.9" y="89.6">3W</text>
<text x="155" y="84.5">3U</text>
<text x="155.2" y="87">3V</text>
<text x="238.1" y="84.5">21A</text>
<text x="238.1" y="87">22A</text>
<text x="238.1" y="89.6">23A</text>
<text x="329.4" y="84.5">21C</text>
<text x="329.4" y="87">22C</text>
<text x="329.4" y="89.6">23C</text>
<text x="155.1" y="92.1">3X</text>
<text x="155.2" y="94.7">3Y</text>
<text x="238.1" y="92.1">24A</text>
<text x="238.1" y="94.7">25A</text>
<text x="329.4" y="92.1">24C</text>
<text x="329.4" y="94.7">25C</text>
<text x="155.1" y="97.2">3Z</text>
<text x="238.1" y="97.2">26A</text>
<text x="238.1" y="99.7">27A</text>
<text x="329.4" y="97.2">26C</text>
<text x="238.1" y="102.3">28A</text>
<text x="238.1" y="104.8">29A</text>
<text x="238.1" y="107.4">30A</text>
<text x="238.1" y="109.9">31A</text>
<text x="238.1" y="112.4">32A</text>
<text x="53.6" y="117.5">2A</text>
<text x="238.1" y="115">33A</text>
<text x="238.1" y="117.5">34A</text>
<text x="53.4" y="122.6">2C</text>
<text x="53.4" y="120.1">2B</text>
<text x="53.4" y="125.1">2D</text>
<text x="53.5" y="127.7">2E</text>
<text x="53.6" y="130.2">2F</text>
<text x="155.2" y="130.2">4A</text>
<text x="53.4" y="135.3">2H</text>
<text x="53.4" y="132.8">2G</text>
<text x="53.9" y="137.8">2I</text>
<text x="155" y="135.3">4C</text>
<text x="155" y="132.8">4B</text>
<text x="155" y="137.8">4D</text>
<text x="53.4" y="142.9">2K</text>
<text x="53.6" y="140.4">2J</text>
<text x="155.1" y="140.4">4E</text>
<text x="155.2" y="142.9">4F</text>
<text x="53.3" y="148">2M</text>
<text x="53.6" y="145.5">2L</text>
<text x="155" y="148">4H</text>
<text x="155" y="145.5">4G</text>
<text x="238.9" y="145.5">1B</text>
<text x="238.9" y="148">2B</text>
<text x="53.4" y="153.1">2O</text>
<text x="53.4" y="150.5">2N</text>
<text x="53.4" y="155.6">2P</text>
<text x="155" y="155.6">4K</text>
<text x="155.2" y="153.1">4J</text>
<text x="155.5" y="150.5">4I</text>
<text x="238.9" y="150.5">3B</text>
<text x="238.9" y="153.1">4B</text>
<text x="238.9" y="155.6">5B</text>
<text x="155.2" y="158.2">4L</text>
<text x="238.9" y="158.2">6B</text>
<text x="238.9" y="160.7">7B</text>
<text x="238.9" y="163.2">8B</text>
<text x="238.9" y="165.8">9B</text>
<text x="238" y="168.3">10B</text>
<text x="238" y="170.9">11B</text>
<text x="238" y="173.4">12B</text>
<text x="238" y="175.9">13B</text>
<text x="238" y="178.5">14B</text>
<text x="238" y="181">15B</text>
<text x="238" y="183.6">16B</text>
<text x="238" y="186.1">17B</text>
<text x="238" y="188.6">18B</text>
<text x="238" y="191.2">19B</text>
<text x="238" y="193.7">20B</text>
<text x="238" y="196.3">21B</text>
<text x="238" y="198.8">22B</text>
<text x="238" y="201.3">23B</text>
<text x="238" y="203.9">24B</text>
<text x="238" y="206.4">25B</text>
<text x="238" y="209">26B</text>
</g>
<g font-size=".9" fill="#a90000">
<text x="57.5" y="35.3">12</text>
<text x="57.9" y="32.7">1</text>
<text x="159.1" y="32.7">39</text>
<text x="159.1" y="35.3">52</text>
<text x="243.3" y="32.7">1</text>
<text x="243.3" y="35.3">2</text>
<text x="334.8" y="32.7">1</text>
<text x="334.8" y="35.3">2</text>
<text x="57.5" y="40.4">13</text>
<text x="57.9" y="37.8">2</text>
<text x="159.1" y="37.8">40</text>
<text x="159.1" y="40.4">53</text>
<text x="243.3" y="37.8">3</text>
<text x="243.3" y="40.4">4</text>
<text x="334.8" y="37.8">3</text>
<text x="334.8" y="40.4">4</text>
<text x="57.5" y="45.4">14</text>
<text x="57.9" y="42.9">3</text>
<text x="57.9" y="48">4</text>
<text x="159.1" y="42.9">41</text>
<text x="159.1" y="48">42</text>
<text x="159.1" y="45.4">54</text>
<text x="243.3" y="42.9">5</text>
<text x="243.3" y="45.4">6</text>
<text x="243.3" y="48">7</text>
<text x="334.8" y="42.9">5</text>
<text x="334.8" y="45.4">6</text>
<text x="334.8" y="48">7</text>
<text x="57.5" y="50.5">15</text>
<text x="57.9" y="53.1">5</text>
<text x="159.1" y="53.1">43</text>
<text x="159.1" y="50.5">55</text>
<text x="243.3" y="50.5">8</text>
<text x="243.3" y="53.1">9</text>
<text x="334.8" y="50.5">8</text>
<text x="334.8" y="53.1">9</text>
<text x="57.5" y="55.6">16</text>
<text x="57.9" y="58.1">6</text>
<text x="159.1" y="58.1">44</text>
<text x="159.1" y="55.6">56</text>
<text x="242.9" y="55.6">10</text>
<text x="242.9" y="58.1">11</text>
<text x="334.3" y="55.6">10</text>
<text x="334.3" y="58.1">11</text>
<text x="57.5" y="60.7">17</text>
<text x="57.5" y="65.8">18</text>
<text x="57.9" y="63.2">7</text>
<text x="159.1" y="63.2">45</text>
<text x="159.1" y="60.7">57</text>
<text x="159.1" y="65.8">58</text>
<text x="242.9" y="60.7">12</text>
<text x="242.9" y="63.2">13</text>
<text x="242.9" y="65.8">14</text>
<text x="334.3" y="60.7">12</text>
<text x="334.3" y="63.2">13</text>
<text x="334.3" y="65.8">14</text>
<text x="57.5" y="70.8">19</text>
<text x="57.9" y="68.3">8</text>
<text x="159.1" y="68.3">46</text>
<text x="159.1" y="70.8">59</text>
<text x="242.9" y="68.3">15</text>
<text x="242.9" y="70.8">16</text>
<text x="334.3" y="68.3">15</text>
<text x="334.3" y="70.8">16</text>
<text x="57.5" y="75.9">20</text>
<text x="57.9" y="73.4">9</text>
<text x="159.1" y="73.4">47</text>
<text x="159.1" y="75.9">60</text>
<text x="242.9" y="73.4">17</text>
<text x="242.9" y="75.9">18</text>
<text x="334.3" y="73.4">17</text>
<text x="334.3" y="75.9">18</text>
<text x="57.5" y="78.5">10</text>
<text x="57.5" y="83.5">11</text>
<text x="57.5" y="81">21</text>
<text x="159.1" y="78.5">48</text>
<text x="159.1" y="83.5">49</text>
<text x="159.1" y="81">61</text>
<text x="242.9" y="78.5">19</text>
<text x="242.9" y="81">20</text>
<text x="242.9" y="83.5">21</text>
<text x="334.3" y="78.5">19</text>
<text x="334.3" y="81">20</text>
<text x="334.3" y="83.5">21</text>
<text x="57.5" y="86.1">22</text>
<text x="159.1" y="88.6">50</text>
<text x="159.1" y="86.1">62</text>
<text x="242.9" y="86.1">22</text>
<text x="242.9" y="88.6">23</text>
<text x="334.3" y="86.1">22</text>
<text x="334.3" y="88.6">23</text>
<text x="159.1" y="93.7">51</text>
<text x="159.1" y="91.2">63</text>
<text x="242.9" y="91.2">24</text>
<text x="242.9" y="93.7">25</text>
<text x="334.3" y="91.2">24</text>
<text x="334.3" y="93.7">25</text>
<text x="159.1" y="96.2">64</text>
<text x="242.9" y="96.2">26</text>
<text x="242.9" y="98.8">27</text>
<text x="242.9" y="101.3">28</text>
<text x="334.3" y="96.2">26</text>
<text x="242.9" y="103.9">29</text>
<text x="242.9" y="106.4">30</text>
<text x="242.9" y="108.9">31</text>
<text x="242.9" y="111.5">32</text>
<text x="57.5" y="116.6">23</text>
<text x="57.5" y="119.1">31</text>
<text x="242.9" y="114">33</text>
<text x="242.9" y="116.6">34</text>
<text x="57.5" y="121.6">24</text>
<text x="57.5" y="124.2">32</text>
<text x="57.5" y="126.7">25</text>
<text x="57.5" y="131.8">26</text>
<text x="57.5" y="129.3">33</text>
<text x="159.1" y="129.3">65</text>
<text x="159.1" y="131.8">71</text>
<text x="57.5" y="136.9">27</text>
<text x="57.5" y="134.3">34</text>
<text x="159.1" y="134.3">66</text>
<text x="159.1" y="136.9">72</text>
<text x="57.5" y="142">28</text>
<text x="57.5" y="139.4">35</text>
<text x="159.1" y="139.4">67</text>
<text x="159.1" y="142">73</text>
<text x="57.5" y="147">29</text>
<text x="57.5" y="144.5">36</text>
<text x="57.5" y="149.6">37</text>
<text x="159.1" y="144.5">68</text>
<text x="159.1" y="149.6">69</text>
<text x="159.1" y="147">74</text>
<text x="242.9" y="144.5">35</text>
<text x="242.9" y="147">36</text>
<text x="242.9" y="149.6">37</text>
<text x="57.5" y="152.1">30</text>
<text x="57.5" y="154.7">38</text>
<text x="159.1" y="154.7">70</text>
<text x="159.1" y="152.1">75</text>
<text x="242.9" y="152.1">38</text>
<text x="242.9" y="154.7">39</text>
<text x="159.1" y="157.2">76</text>
<text x="242.9" y="157.2">40</text>
<text x="242.9" y="159.7">41</text>
<text x="242.9" y="162.3">42</text>
<text x="242.9" y="164.8">43</text>
<text x="242.9" y="167.4">44</text>
<text x="242.9" y="169.9">45</text>
<text x="242.9" y="172.4">46</text>
<text x="242.9" y="175">47</text>
<text x="242.9" y="177.5">48</text>
<text x="242.9" y="180.1">49</text>
<text x="242.9" y="182.6">50</text>
<text x="242.9" y="185.1">51</text>
<text x="242.9" y="187.7">52</text>
<text x="242.9" y="190.2">53</text>
<text x="242.9" y="192.8">54</text>
<text x="242.9" y="195.3">55</text>
<text x="242.9" y="197.8">56</text>
<text x="242.9" y="200.4">57</text>
<text x="242.9" y="202.9">58</text>
<text x="242.9" y="205.5">59</text>
<text x="242.9" y="208">60</text>
</g>
</svg>
